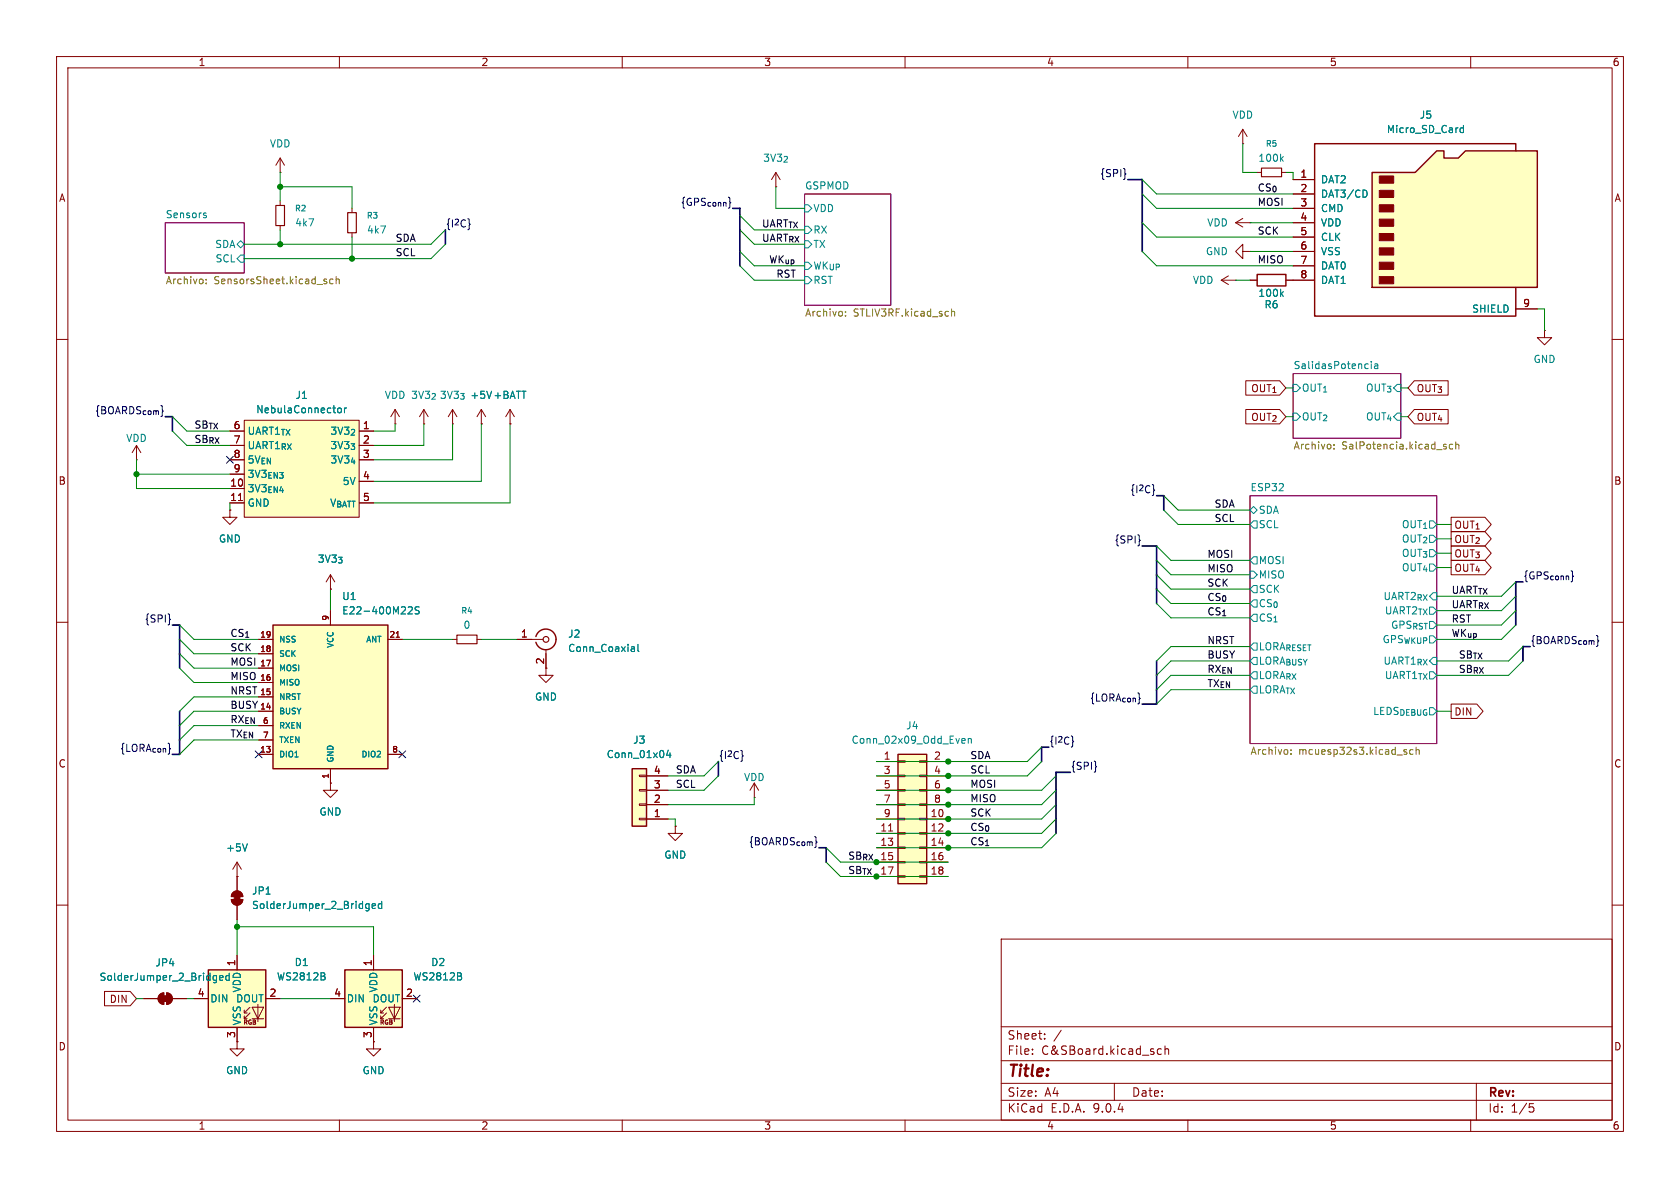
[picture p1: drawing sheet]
<svg xmlns="http://www.w3.org/2000/svg" width="297mm" height="210mm" viewBox="0 0 297 210" stroke-linecap="round" stroke-linejoin="round" font-family="sans-serif">
<g fill="none" stroke="#840000" stroke-width=".18">
<path d="M10 10h277v190h-277zM12 12h273v186h-273zM60 10v2M110 10v2M160 10v2M210 10v2M260 10v2M137.2 33h.1M137.2 30.5l-.8 1.3M137.2 30.5l.7 1.3M137.2 30.5v2.5M218.4 39.4l1.3 .7"/>
<path d="M218.4 39.4h2.6M219.7 25.4h.1M219.7 38.6l-1.3 .8M219.7 22.9l-.8 1.2M219.7 22.9l.8 1.2M219.7 22.9v2.5M221 39.4h.1M215.9 49.5l1.3 .8M215.9 49.5h2.5M217.2 48.8l-1.3 .7M218.4 49.5h.1M219.7 44.5v-1.3l-1.3 1.3 1.3 1.2v-1.2h1.3"/>
<path d="M221 44.5h.1M273 58.4v1.3h1.3l-1.3 1.3-1.2-1.3h1.2M273 58.4h.1M10 60h2M69.8 74.9h.1M69.8 72.4l-.7 1.3M69.8 72.4l.8 1.3M69.8 72.4v2.5M74.9 74.9h.1M74.9 72.4l-.7 1.3M74.9 72.4l.8 1.3M74.9 72.4v2.5"/>
<path d="M80 74.9h.1M80 72.4l-.8 1.3M80 72.4l.8 1.3M80 72.4v2.5M85.1 74.9h.1M85.1 72.4l-.8 1.3M85.1 72.4l.8 1.3M85.1 72.4v2.5M90.2 74.9h.1M90.2 72.4l-.8 1.3M90.2 72.4l.7 1.3M90.2 72.4v2.5"/>
<path d="M285 60h2M10 110h2M285 110h2M40.9 159h2a1.02 1.02 0 0 1-1 1 1.02 1.02 0 0 1-1-1zM41.2 157.8a1.02 1.02 0 0 1 1.1-.2 1.02 1.02 0 0 1 .6 .9h-2zM41.9 154.9v2.6M10 160h2M41.9 160v2.6M177 166h108v32h-108zM285 160h2M60 198v2M110 198v2"/>
<path d="M160 198v2M177 194.5h108M177 191.5h108M177 187.5h108M177 181.5h108M182.5 186.3v.1M182.5 185.5v.1M184.7 183.6v.1M184.7 182.8v.1M187.6 182.1l-1.3 2M197 191.5v3M205.3 185.5l-.4-.1-.3 .3v.4l.1 .2h.6"/>
<path d="M206 185.5l.2-.1 .3 .1 .1 .9M206 184.9v1.5M210 198v2M260 198v2M261 191.5v6.5M270.4 195.1h.7M270.5 195.7h.4l.3 .3-.2 .5-.5 .1"/>
</g>
<path d="M29.2 39.4h14v8.9h-14zM142.2 34.3h15.3v19.7h-15.3zM228.6 66h19v11.5h-19zM221 87.6h33v43.8h-33z" fill="none" stroke="#840084" stroke-width=".18"/>
<g fill="none" stroke="#008484" stroke-width=".18">
<path d="M36.1 38.1h.3l.1 .2-.2 .2h-.2M36.1 37.6l.3 .1M142.2 36.2h.7l.6 .6-.6 .7h-.7zM41.9 45.7l.6-.6h.7v1.3h-.7zM42.5 42.5l.7 .7-.7 .6-.6-.6zM142.2 46.4h.7l.6 .6-.6 .6h-.7zM142.2 48.9h.7l.6 .6-.6 .7h-.7zM142.2 40h.7l.6 .6-.6 .7h-.7zM142.2 42.5h.7l.6 .7-.6 .6h-.7zM228.6 67.9h.6l.7 .7-.7 .6h-.6zM228.6 73h.6l.7 .7-.7 .6h-.6zM241.8 64.3l.1 .1"/>
<path d="M241.9 65.1l-.1 .1M242.4 63.9v.1M242.4 64.3v.9M243 64.4h.5l.1 .8M243.6 64.6l-.4 .1-.2 .2 .2 .3 .4-.1M221 90.2l.6-.7 .6 .7-.6 .6zM221.6 98.4h.6v1.3h-.6l-.6-.6zM221.6 92.1h.6v1.2h-.6l-.6-.6zM221 101h.6l.6 .6-.6 .6h-.6zM221.6 106h.6v1.3h-.6l-.6-.6zM221.6 108.6h.6v1.3h-.6l-.6-.7zM221.6 103.5h.6v1.3h-.6l-.6-.7z"/>
<path d="M221.6 116.2h.6v1.3h-.6l-.6-.7zM221.6 113.7h.6v1.2h-.6l-.6-.6zM221.6 118.7h.6v1.3h-.6l-.6-.6zM221.6 121.3h.6v1.3h-.6l-.6-.7zM64.9 159.8h.3M65.2 159.8v1l-.2 .2M67.5 159.8h-.4l-.2 .2 .1 .5h.5M67.5 159.3v1.3M65.2 160.5l-.3 .1M65.8 160.2l.6-.1-.1-.3h-.3l-.2 .1v.6h.5"/>
</g>
<g fill="none" stroke="#848400" stroke-width=".18">
<path d="M36.4 50v.2M36.4 49.4v.1M57.7 49.8v.3M58.9 49.4l-.4-.1-.2 .3 .1 .5h.5M59.4 49.4l.2-.1 .3 .1 .1 .8M59.4 48.9v1.3M149.5 55.8v.1M149.5 55.1v.1M168.2 54.6v1.3M168.2 55.2l.2-.2 .3 .1 .1 .8M235.8 79.3v.1M235.8 78.6v.1"/>
<path d="M255.4 79h.3v.2l-.1 .2h-.3M255.4 78.5l.3 .1M256.8 78.6l-.3-.1-.3 .3 .1 .5h.5M257.4 78.7l.1-.2 .3 .1 .1 .8M257.4 78.1v1.3M228.2 133.2v.2M228.2 132.6v.1M248.4 132.9l.3 .1v.2l-.2 .2h-.2M248.4 132.5l.3 .1M249.8 132.6l-.4-.1-.2 .2 .1 .6h.5M250.4 132.6l.1-.1 .3 .1 .1 .8M250.4 132.1v1.3"/>
</g>
<g fill="#840000" stroke="#840000" stroke-width=".18">
<path d="M41.4 158.2h1v1.1h-1z"/>
<path d="M40.9 159h2a1.02 1.02 0 0 1-1 1 1.02 1.02 0 0 1-1-1z"/>
<path d="M41.2 157.8a1.02 1.02 0 0 1 1.1-.2 1.02 1.02 0 0 1 .6 .9h-2z"/>
</g>
<path d="M36.8 171.5h10.2v10.1h-10.2z" fill="#ffffc2"/>
<path d="M34.3 176.5h2.5M41.9 168.9v2.6M43.2 179.1h.5M44.2 178.1l-1 1v-.5M44.2 179.1l-1 1v-.5M44.6 178.1h2l-1 2zM45.6 177.5v3.1M47 176.5h2.5M41.9 181.6v2.6M43.2 180.1h.5M44.6 180.1h2" fill="none" stroke="#840000" stroke-width=".18"/>
<path d="M36.8 171.5h10.2v10.1h-10.2z" fill="none" stroke="#840000" stroke-width=".25"/>
<path d="M57.4 172.6l.1 .2-.1 .4M57.4 172.1v.3" fill="none" stroke="#008484" stroke-width=".18"/>
<path d="M61 171.5h10.1v10.1h-10.1z" fill="#ffffc2"/>
<g fill="none" stroke="#840000" stroke-width=".18">
<path d="M58.4 176.5h2.6M66 168.9v2.6M67.3 179.1h.5M68.3 178.1l-1 1v-.5M68.3 179.1l-1 1v-.5M68.7 178.1h2l-1 2zM69.7 177.5v3.1M71.1 176.5h2.6M41.9 184.2v1.2h1.3l-1.3 1.3-1.3-1.3h1.3M41.9 184.2h.1M66 184.2v1.2h1.3l-1.3 1.3-1.2-1.3h1.2M66 184.2h.1"/>
<path d="M66 181.6v2.6M67.3 180.1h.5M68.7 180.1h2"/>
</g>
<path d="M61 171.5h10.1v10.1h-10.1z" fill="none" stroke="#840000" stroke-width=".25"/>
<path d="M81.5 172.6l.1 .2-.1 .4M81.5 172.1v.3" fill="none" stroke="#008484" stroke-width=".18"/>
<path d="M158.7 133.4h5.1v22.8h-5.1z" fill="#ffffc2"/>
<path d="M158.7 133.4h5.1v22.8h-5.1z" fill="none" stroke="#840000" stroke-width=".25"/>
<g fill="none" stroke="#840000" stroke-width=".18">
<path d="M154.9 134.6h3.8M154.9 137.2h3.8M154.9 139.7h3.8M158.7 134.5h1.3v.2h-1.3zM158.7 137h1.3v.3h-1.3zM158.7 139.6h1.3v.2h-1.3zM162.6 134.5h1.2v.2h-1.2zM162.6 137h1.2v.3h-1.2zM162.6 139.6h1.2v.2h-1.2zM163.8 134.6h3.8M163.8 137.2h3.8M163.8 139.7h3.8"/>
<path d="M154.9 142.2h3.8M154.9 144.8h3.8M154.9 147.3h3.8M154.9 149.9h3.8M154.9 152.4h3.8M154.9 154.9h3.8M157.1 146.9h.7M158.7 142.1h1.3v.3h-1.3zM158.7 144.7h1.3v.2h-1.3zM158.7 147.2h1.3v.2h-1.3zM158.7 149.7h1.3v.3h-1.3zM158.7 152.3h1.3v.2h-1.3z"/>
<path d="M158.7 154.8h1.3v.3h-1.3zM162.6 142.1h1.2v.3h-1.2zM162.6 144.7h1.2v.2h-1.2zM162.6 147.2h1.2v.2h-1.2zM162.6 149.7h1.2v.3h-1.2zM162.6 152.3h1.2v.2h-1.2zM162.6 154.8h1.2v.3h-1.2zM163.8 142.2h3.8M163.8 144.8h3.8M163.8 147.3h3.8M163.8 149.9h3.8M163.8 152.4h3.8"/>
<path d="M163.8 154.9h3.8"/>
</g>
<path d="M170.2 130.5l.4 .1v.2l-.6 .2M170.6 131.3l-.4 .1M171.2 130.7l.2-.2 .3 .1v.8M171.2 130.5v.9" fill="none" stroke="#008484" stroke-width=".18"/>
<path d="M111.8 135.9h2.5v10.2h-2.5z" fill="#ffffc2"/>
<path d="M94.7 112.5a1.81 1.81 0 0 1 2.8-.9 1.81 1.81 0 0 1 0 2.9 1.81 1.81 0 0 1-2.8-1M111.8 135.9h2.5v10.2h-2.5z" fill="none" stroke="#840000" stroke-width=".25"/>
<g fill="none" stroke="#840000" stroke-width=".18">
<path d="M80 113h.8M84.3 113h.8M91.4 113h4.6M96.5 114.8v4.6h1.3l-1.3 1.3-1.3-1.3h1.3M113 139.6h1.3v.2h-1.3zM113 137h1.3v.3h-1.3zM114.3 139.7h3.8M114.3 137.2h3.8M133.3 138.4l-.7 1.3M133.3 138.4l.8 1.3M133.3 138.4v2.6M113 144.7h1.3v.2h-1.3z"/>
<path d="M113 142.1h1.3v.3h-1.3zM114.3 144.8h3.8M114.3 142.2h3.8M119.4 146.1v1.2h1.2l-1.2 1.3-1.3-1.3h1.3M119.4 146.1h.1M133.3 141h.1"/>
</g>
<path d="M111.7 114.3l.4 .1 .1 .8M112.2 115.1l-.5 .1M112.2 114.6l-.5 .1M112.8 113.9v1.1l.2 .2M118.1 132.6l-.3 .9h.8M118.4 133.1v.8" fill="none" stroke="#008484" stroke-width=".18"/>
<g fill="none" stroke="#840000" stroke-width=".2">
<path d="M80.8 112.3h3.5v1.5h-3.5z"/>
<circle cx="96.5" cy="113" r=".51"/>
</g>
<path d="M48.3 110.5h20.3v25.4h-20.3z" fill="#ffffc2"/>
<path d="M222.2 48.5h5.1v2h-5.1zM48.3 110.5h20.3v25.4h-20.3z" fill="none" stroke="#840000" stroke-width=".25"/>
<g fill="none" stroke="#840000" stroke-width=".18">
<path d="M221 49.5h1.2M227.3 49.5h1.3M45.7 113h2.6M45.7 115.6h2.6M45.7 118.1h2.6M58.4 108v2.5M68.6 113h2.5M70 112.6h.6M45.7 120.7h2.6M45.7 123.2h2.6M45.7 125.7h2.6M45.7 130.8h2.6"/>
<path d="M45.7 133.4h2.6M58.4 135.9v2.5M68.6 133.4h2.5"/>
</g>
<path d="M226.5 51.9l.4 .5M226.9 51.5l-.5 .5M72.2 107.3h.5l.2 .3-.8 .9h.8M74.1 107.3h-.5l-.2 .1v.3l.6 .3 .1 .3-.2 .2h-.5" fill="none" stroke="#008484" stroke-width=".18"/>
<path d="M242.6 30.5h7.6l3.8-3.8h1.3v1.2h2.5l1.3-1.2h12.7v24.1h-29.2z" fill="#ffffc2"/>
<path d="M242.6 30.5h7.6l3.8-3.8h1.3v1.2h2.5l1.3-1.2h12.7v24.1h-29.2zM268 26.7v-1.3h-35.6v30.5h35.6v-5.1" fill="none" stroke="#840000" stroke-width=".25"/>
<g fill="#840000" stroke="#840000" stroke-width=".18">
<path d="M243.8 31.1h2.6v1.3h-2.6z"/>
<path d="M243.8 33.7h2.6v1.2h-2.6z"/>
<path d="M243.8 36.2h2.6v1.3h-2.6z"/>
<path d="M243.8 38.7h2.6v1.3h-2.6z"/>
<path d="M243.8 41.3h2.6v1.2h-2.6z"/>
<path d="M243.8 43.8h2.6v1.3h-2.6z"/>
<path d="M243.8 46.4h2.6v1.2h-2.6z"/>
<path d="M243.8 48.9h2.6v1.3h-2.6z"/>
<path d="M28.7 176h1v1h-1z"/>
<path d="M29.5 175.5a1.02 1.02 0 0 1 1 1 1.02 1.02 0 0 1-1 1z"/>
<path d="M28.2 175.8l.8-.3v2a1.02 1.02 0 0 1-1-.6 1.02 1.02 0 0 1 .2-1.1z"/>
</g>
<g fill="none" stroke="#840000" stroke-width=".18">
<path d="M222.2 30.5h.8M226.6 30.5h.7M228.6 31.8h3.8M228.6 34.3h3.8M228.6 36.8h3.8M228.6 39.4h3.8M228.6 41.9h3.8M228.6 44.5h3.8M228.6 47h3.8M228.6 49.5h3.8M268 54.6h3.8M24.1 78.7l-.7 1.3"/>
<path d="M24.1 78.7l.8 1.3M24.1 78.7v2.6M24.1 81.3h.1M40.6 90.2v1.2h1.3l-1.3 1.3-1.2-1.3h1.2M40.6 90.2h.1M58.4 104.1h.1M58.4 101.6l-.7 1.3M58.4 101.6l.8 1.3M58.4 101.6v2.5M58.4 138.4v1.3h1.3l-1.3 1.3-1.3-1.3h1.3M58.4 138.4h.1M41.9 154.9h.1"/>
<path d="M41.9 152.4l-.8 1.3M41.9 152.4l.8 1.3M41.9 152.4v2.5M25.4 176.5h2.5M28.2 175.8l.8-.3v2a1.02 1.02 0 0 1-1-.6 1.02 1.02 0 0 1 .2-1.1zM29.5 175.5a1.02 1.02 0 0 1 1 1 1.02 1.02 0 0 1-1 1zM30.5 176.5h2.5"/>
</g>
<g fill="none" stroke="#008484" stroke-width=".18">
<path d="M226.5 28l.4 .5M226.9 27.7l-.5 .5M241.4 33.7l.3 .4-.3 .7M258.1 23.2l.3 .2h.3M258.7 22.2v1.2M258.7 22.7l-.3-.1-.3 .2M43.7 149.2l-.4 1.2M37.9 172.5h.4M38.3 172.5v1l-.3 .2M38.3 173.2l-.4 .1M38.8 172.9l.6-.1v-.3h-.4l-.2 .1 .1 .6h.5M40.5 172.5h-.3l-.3 .2 .1 .5h.5"/>
<path d="M40.5 172v1.3"/>
</g>
<path d="M223 29.7h3.6v1.5h-3.6z" fill="none" stroke="#840000" stroke-width=".2"/>
<path d="M43.2 74.3h20.3v17.1h-20.3z" fill="#ffffc2"/>
<g fill="none" stroke="#840000" stroke-width=".18">
<path d="M49.5 30.5h.1M49.5 27.9l-.7 1.3M49.5 27.9l.8 1.3M49.5 27.9v2.6M49.5 35.6v.7M49.5 39.9v.7M62.2 36.8v.8M228.6 31.8h3.8M228.6 34.3h3.8M228.6 36.8h3.8M228.6 39.4h3.8M62.2 41.1v.8"/>
<path d="M221 49.5h1.2M227.3 49.5h5.1M228.6 41.9h3.8M228.6 44.5h3.8M228.6 47h3.8M268 54.6h3.8M40.6 76.2h2.6M40.6 78.7h2.6M43.2 74.3h20.3v17.1h-20.3zM63.5 76.2h2.5M63.5 78.7h2.5M85.1 74.9h.1"/>
<path d="M90.2 74.9h.1M220.2 67.3h6l1.1 1.3-1.1 1.3h-6zM220.2 72.4h6l1.1 1.3-1.1 1.2h-6zM250 67.3h6v2.6h-6l-1.1-1.3zM250 72.4h6v2.5h-6l-1.1-1.2zM40.6 90.2h.1M40.6 81.3h2.6M40.6 83.8h2.6M40.6 86.4h2.6M40.6 88.9h2.6M42.2 88.5h.7M63.5 81.3h2.5"/>
<path d="M63.5 85.1h2.5M256.5 91.4h6l1.1 1.3-1.1 1.3h-6zM256.5 96.5h6l1.1 1.3-1.1 1.3h-6zM256.5 99.1h6l1.1 1.2-1.1 1.3h-6zM256.5 94h6l1.1 1.3-1.1 1.2h-6zM45.7 113h2.6M45.7 115.6h2.6M45.7 118.1h2.6M58.4 104.1h.1M58.4 108v2.5M68.6 113h2.5M70 112.6h.6"/>
<path d="M91.4 113h2.6M96.5 115.6v2.5M45.7 120.7h2.6M45.7 123.2h2.6M45.7 125.7h2.6M45.7 130.8h2.6M45.7 133.4h2.6M58.4 138.4h.1M58.4 135.9v2.5M68.6 133.4h2.5M114.3 139.7h3.8M114.3 137.2h3.8"/>
<path d="M256.5 124.5h4.6l1.1 1.2-1.1 1.3h-4.6zM41.9 154.9h.1M41.9 154.9v2.6M114.3 144.8h3.8M114.3 142.2h3.8M119.4 146.1h.1M18.5 175.3h4.5l1.1 1.2-1.1 1.3h-4.5zM25.4 176.5h2.5M30.5 176.5h2.5M34.3 176.5h2.5M41.9 160v2.6M41.9 168.9v2.6"/>
<path d="M47 176.5h2.5M58.4 176.5h2.6M66 168.9v2.6M71.1 176.5h2.6M41.9 184.2h.1M41.9 181.6v2.6M66 184.2h.1M66 181.6v2.6"/>
</g>
<g fill="none" stroke="#008484" stroke-width=".18">
<path d="M241.4 33.7l.3 .4-.3 .7M258.1 23.2l.3 .2h.3M258.7 22.2v1.2M258.7 22.7l-.3-.1-.3 .2M226.5 51.9l.4 .5M226.9 51.5l-.5 .5M59.8 72.2l.3-.1 .3 .3v.3l-.3 .3-.3-.1-.1-.2zM60.9 72.1v.9M61.3 72.1l-.4 .3M72.2 107.3h.5l.2 .3-.8 .9h.8M74.1 107.3h-.5l-.2 .1v.3l.6 .3 .1 .3-.2 .2h-.5M111.7 114.3l.4 .1 .1 .8"/>
<path d="M112.2 115.1l-.5 .1M112.2 114.6l-.5 .1M112.8 113.9v1.1l.2 .2M118.1 132.6l-.3 .9h.8M118.4 133.1v.8M43.7 149.2l-.4 1.2M64.9 159.8h.3M65.2 159.8v1l-.2 .2M67.5 159.8h-.4l-.2 .2 .1 .5h.5M67.5 159.3v1.3M37.9 172.5h.4M38.3 172.5v1l-.3 .2"/>
<path d="M38.3 173.2l-.4 .1M38.8 172.9l.6-.1v-.3h-.4l-.2 .1 .1 .6h.5M40.5 172.5h-.3l-.3 .2 .1 .5h.5M40.5 172v1.3M57.4 172.6l.1 .2-.1 .4M57.4 172.1v.3M65.2 160.5l-.3 .1M65.8 160.2l.6-.1-.1-.3h-.3l-.2 .1v.6h.5M81.5 172.6l.1 .2-.1 .4M81.5 172.1v.3"/>
</g>
<path d="M48.8 36.3h1.5v3.6h-1.5zM61.5 37.6h1.5v3.5h-1.5z" fill="none" stroke="#840000" stroke-width=".2"/>
<path d="M198.9 30.7l.1 .1h-.1M40 80.7l1.2 1.2M41.2 80.7l-1.2 1.2M201.5 95.5h.1l-.1 .1M30 109.4l.1 .1-.1 .1M45.1 132.7l1.2 1.3M46.3 132.7l-1.2 1.3M70.5 132.7l1.2 1.3M71.7 132.7l-1.2 1.3M193.7 135.5h.2l-.2 .1M73.1 175.9l1.2 1.2M74.3 175.9l-1.2 1.2" fill="none" stroke="#000084" stroke-width=".18"/>
<g fill="none" stroke="#000084" stroke-width=".3">
<path d="M130.8 36.8v10.2M199.4 31.8h2.5v12.7M78.7 40.6v2.6M30.5 73.7v2.5M201.9 96.5h2.6v10.2M205.7 87.6v2.6M30.5 110.5h1.2v7.6M204.5 116.8v7.7h-2.6M269.2 102.9h-1.2v7.6M270.5 114.3h-1.3v2.5M31.7 125.7v7.7M127 134.6v2.6"/>
<path d="M185.4 132.1h-1.3v2.5M189.2 136.5h-2.5v10.8M146 149.9v2.5"/>
</g>
<g fill="none" stroke="#008400" stroke-width=".18">
<path d="M49.5 33h12.7v3.8M49.5 30.5v5.1M130.8 38.1l2.5 2.5h8.9M137.2 33v3.8h5M201.9 34.3l2.6 2.5h24.1M201.9 31.8l2.6 2.5h24.1M201.9 39.4l2.6 2.5h24.1M219.7 25.4v5.1h2.5M221 39.4h7.6M227.3 30.5h1.3v1.3M49.5 40.6v2.6M62.2 41.9v3.8"/>
<path d="M78.7 43.2l-2.5 2.5h-33M78.7 40.6l-2.5 2.6h-33M130.8 40.6l2.5 2.6h8.9M130.8 47l2.5 2.5h8.9M130.8 44.5l2.5 2.5h8.9M201.9 44.5l2.6 2.5h24.1M218.4 49.5h2.6M221 44.5h7.6M271.8 54.6h1.2v3.8M30.5 76.2l2.5 2.5h7.6M30.5 73.7l2.5 2.5h7.6M69.8 74.9v1.3h-3.8"/>
<path d="M74.9 74.9v3.8h-8.9M80 74.9v6.4h-14M85.1 74.9v10.2h-19.1M90.2 74.9v14h-24.2M227.3 73.7h1.3M227.3 68.6h1.3M247.6 73.7h1.3M247.6 68.6h1.3M24.1 81.3v5.1h16.5M24.1 83.8h16.5M40.6 88.9v1.3M204.5 96.5l2.5 2.6h14"/>
<path d="M204.5 99.1l2.5 2.5h14M205.7 90.2l2.6 2.5h12.7M205.7 87.6l2.6 2.6h12.7M254 97.8h2.5M254 95.3h2.5M254 92.7h2.5M31.7 113l2.6 2.6h11.4M31.7 110.5l2.6 2.5h11.4M31.7 115.6l2.6 2.5h11.4M31.7 118.1l2.6 2.6h11.4M58.4 104.1v3.9M71.1 113h8.9"/>
<path d="M85.1 113h6.3M204.5 104.1l2.5 2.6h14M204.5 106.7l2.5 2.5h14M204.5 101.6l2.5 2.5h14M221 116.8h-14l-2.5 2.6M221 119.4h-14l-2.5 2.5M221 114.3h-14l-2.5 2.5M254 100.3h2.5M268 110.5l-2.6 2.5h-11.4M268 102.9l-2.6 2.5h-11.4M268 105.4l-2.6 2.6h-11.4M268 108l-2.6 2.5h-11.4"/>
<path d="M269.2 114.3l-2.5 2.5h-12.7M269.2 116.8l-2.5 2.6h-12.7M45.7 123.2h-11.4l-2.6 2.5M45.7 128.3h-11.4l-2.6 2.5M45.7 125.7h-11.4l-2.6 2.6M45.7 130.8h-11.4l-2.6 2.6M127 134.6l-2.5 2.6h-6.4M127 137.2l-2.5 2.5h-6.4M184.1 134.6l-2.5 2.6h-26.7M184.1 132.1l-2.5 2.5h-26.7M186.7 139.7l-2.6 2.5h-29.2M186.7 137.2l-2.6 2.5h-29.2"/>
<path d="M221 121.9h-14l-2.5 2.6M254 125.7h2.5M118.1 144.8h1.3v1.3M133.3 141v1.2h-15.2M146 152.4l2.6 2.5h19M146 149.9l2.6 2.5h19M186.7 144.8l-2.6 2.5h-29.2M186.7 142.2l-2.6 2.6h-29.2M186.7 147.3l-2.6 2.6h-29.2M24.1 176.5h1.3M33 176.5h1.3M41.9 163.8h24.1v5.1"/>
<path d="M41.9 162.6v6.3M49.5 176.5h8.9"/>
</g>
<g fill="#008400" stroke="#008400" stroke-width=".18">
<circle cx="167.6" cy="149.9" r=".46"/>
<circle cx="167.6" cy="147.3" r=".46"/>
<circle cx="167.6" cy="142.2" r=".46"/>
<circle cx="167.6" cy="144.8" r=".46"/>
<circle cx="167.6" cy="139.7" r=".46"/>
<circle cx="167.6" cy="137.2" r=".46"/>
<circle cx="167.6" cy="134.6" r=".46"/>
<circle cx="62.2" cy="45.7" r=".46"/>
<circle cx="49.5" cy="43.2" r=".46"/>
<circle cx="49.5" cy="33" r=".46"/>
<circle cx="24.1" cy="83.8" r=".46"/>
<circle cx="41.9" cy="163.8" r=".46"/>
</g>
<text font-size="2.8" fill="#840000" x="178" y="190.9">Title:</text>
<g font-size="2.1" fill="#840000">
<text x="178" y="184">Sheet:</text>
<text x="178" y="186.7">File:</text>
<text x="184.1" y="186.7">C&amp;SBoard.kicad_sch</text>
<text x="178" y="196.9">KiCad</text>
<text x="178" y="194.1">Size:</text>
<text x="184.7" y="194.1">A4</text>
<text x="185.7" y="196.9">E.D.A.</text>
<text x="193.3" y="196.9">9.0.4</text>
<text x="200" y="194.1">Date:</text>
<text x="263" y="194.3">Rev:</text>
<text x="263" y="196.9">Id:</text>
<text x="267.1" y="196.9">1/5</text>
</g>
<g font-size="1.8" fill="#840000">
<text x="35" y="11.9">1</text>
<text x="85" y="11.9">2</text>
<text x="135" y="11.9">3</text>
<text x="185" y="11.9">4</text>
<text x="235" y="11.9">5</text>
<text x="285" y="11.9">6</text>
<text x="10.3" y="35.9">A</text>
<text x="229.8" y="31.5">1</text>
<text x="229.8" y="34">2</text>
<text x="285.3" y="35.9">A</text>
<text x="229.8" y="36.6">3</text>
<text x="229.8" y="39.1">4</text>
<text x="229.8" y="41.7">5</text>
<text x="229.8" y="44.2">6</text>
<text x="229.8" y="46.7">7</text>
<text x="229.8" y="49.3">8</text>
<text x="269.2" y="54.4">9</text>
<text x="221" y="69.5">OUT_{1}</text>
<text x="250.3" y="69.5">OUT_{3}</text>
<text x="41.2" y="75.9">6</text>
<text x="64.1" y="75.9">1</text>
<text x="221" y="74.6">OUT_{2}</text>
<text x="250.3" y="74.6">OUT_{4}</text>
<text x="41.2" y="81">8</text>
<text x="41.2" y="83.6">9</text>
<text x="41.2" y="78.5">7</text>
<text x="64.1" y="78.5">2</text>
<text x="64.1" y="81">3</text>
<text x="10.3" y="85.9">B</text>
<text x="40.6" y="86.1">10</text>
<text x="40.6" y="88.6">11</text>
<text x="64.1" y="84.8">4</text>
<text x="64.1" y="88.6">5</text>
<text x="285.3" y="85.9">B</text>
<text x="257" y="93.7">OUT_{1}</text>
<text x="257" y="98.8">OUT_{3}</text>
<text x="257" y="101.3">OUT_{4}</text>
<text x="257" y="96.2">OUT_{2}</text>
<text x="92" y="112.8">1</text>
<text x="96.3" y="117.5" transform="rotate(-90 96.3 117.5)">2</text>
<text x="40.6" y="127.9">RX_{EN}</text>
<text x="257" y="126.7">DIN</text>
<text x="10.3" y="135.9">C</text>
<text x="115.5" y="136.9">4</text>
<text x="156.1" y="134.4">1</text>
<text x="156.1" y="136.9">3</text>
<text x="165" y="134.4">2</text>
<text x="165" y="136.9">4</text>
<text x="285.3" y="135.9">C</text>
<text x="115.5" y="142">2</text>
<text x="115.5" y="139.4">3</text>
<text x="156.1" y="139.4">5</text>
<text x="156.1" y="142">7</text>
<text x="165" y="139.4">6</text>
<text x="165" y="142">8</text>
<text x="115.5" y="144.5">1</text>
<text x="155.5" y="147.1">11</text>
<text x="155.5" y="149.6">13</text>
<text x="156.1" y="144.5">9</text>
<text x="164.4" y="144.5">10</text>
<text x="164.4" y="147.1">12</text>
<text x="164.4" y="149.6">14</text>
<text x="155.5" y="152.1">15</text>
<text x="155.5" y="154.7">17</text>
<text x="164.4" y="152.1">16</text>
<text x="164.4" y="154.7">18</text>
<text x="41.7" y="170.9" transform="rotate(-90 41.7 170.9)">1</text>
<text x="65.8" y="170.9" transform="rotate(-90 65.8 170.9)">1</text>
<text x="19.3" y="177.5">DIN</text>
<text x="34.9" y="176.3">4</text>
<text x="47.6" y="176.3">2</text>
<text x="59" y="176.3">4</text>
<text x="71.7" y="176.3">2</text>
<text x="10.3" y="185.9">D</text>
<text x="41.7" y="183.6" transform="rotate(-90 41.7 183.6)">3</text>
<text x="65.8" y="183.6" transform="rotate(-90 65.8 183.6)">3</text>
<text x="285.3" y="185.9">D</text>
<text x="35" y="199.9">1</text>
<text x="85" y="199.9">2</text>
<text x="135" y="199.9">3</text>
<text x="185" y="199.9">4</text>
<text x="235" y="199.9">5</text>
<text x="285" y="199.9">6</text>
</g>
<g font-size="1.8" fill="#008484">
<text x="217.8" y="21.2">VDD</text>
<text x="245.1" y="23.7">Micro_SD_Card</text>
<text x="250.9" y="21.2">J5</text>
<text x="47.6" y="26.3">VDD</text>
<text x="134.8" y="28.8">3V3_{2}</text>
<text x="222.4" y="28.8">100k</text>
<text x="142.2" y="33.6">GSPMOD</text>
<text x="233.4" y="32.6">DAT2</text>
<text x="233.4" y="35.2">DAT3/CD</text>
<text x="29.2" y="38.7">Sensors</text>
<text x="52.1" y="40.2">4k7</text>
<text x="64.8" y="41.5">4k7</text>
<text x="143.7" y="41.5">RX</text>
<text x="143.7" y="37.7">VDD</text>
<text x="213.3" y="40.2">VDD</text>
<text x="233.4" y="37.7">CMD</text>
<text x="233.4" y="40.2">VDD</text>
<text x="37.9" y="44">SDA</text>
<text x="38" y="46.6">SCL</text>
<text x="143.7" y="47.9">WK_{UP}</text>
<text x="143.7" y="44">TX</text>
<text x="213.1" y="45.3">GND</text>
<text x="233.4" y="42.8">CLK</text>
<text x="233.4" y="45.3">VSS</text>
<text x="233.4" y="47.9">DAT0</text>
<text x="143.7" y="50.4">RST</text>
<text x="210.8" y="50.4">VDD</text>
<text x="222.4" y="52.7">100k</text>
<text x="233.4" y="50.4">DAT1</text>
<text x="223.4" y="54.7">R6</text>
<text x="260.2" y="55.5">SHIELD</text>
<text x="228.6" y="65.3">SalidasPotencia</text>
<text x="271" y="64.4">GND</text>
<text x="52.1" y="70.7">J1</text>
<text x="67.9" y="70.7">VDD 3V3_{2}</text>
<text x="77.6" y="70.7">3V3_{3}</text>
<text x="83.1" y="70.7">+5V +BATT</text>
<text x="230.1" y="69.4">OUT_{1}</text>
<text x="241.3" y="69.4">OUT_{3}</text>
<text x="43.7" y="77.1">UART1_{TX}</text>
<text x="45.2" y="73.3">NebulaConnector</text>
<text x="58.3" y="77.1">3V3_{2}</text>
<text x="230.1" y="74.5">OUT_{2}</text>
<text x="241.3" y="74.5">OUT_{4}</text>
<text x="22.2" y="78.3">VDD</text>
<text x="43.7" y="79.6">UART1_{RX}</text>
<text x="43.7" y="82.1">5V_{EN}</text>
<text x="58.3" y="79.6">3V3_{3}</text>
<text x="58.3" y="82.1">3V3_{4}</text>
<text x="43.7" y="84.7">3V3_{EN3}</text>
<text x="43.7" y="87.2">3V3_{EN4}</text>
<text x="43.7" y="89.8">GND</text>
<text x="58.2" y="89.8">V_{BATT}</text>
<text x="60.5" y="86">5V</text>
<text x="221" y="86.9">ESP32</text>
<text x="222.4" y="93.6">SCL</text>
<text x="222.4" y="91">SDA</text>
<text x="247.7" y="93.6">OUT_{1}</text>
<text x="38.6" y="96.1">GND</text>
<text x="56.1" y="99.7">3V3_{3}</text>
<text x="222.4" y="99.9">MOSI</text>
<text x="247.7" y="96.1">OUT_{2}</text>
<text x="247.7" y="98.7">OUT_{3}</text>
<text x="247.7" y="101.2">OUT_{4}</text>
<text x="60.4" y="106.3">U1</text>
<text x="222.4" y="107.5">CS_{0}</text>
<text x="222.4" y="102.5">MISO</text>
<text x="222.4" y="105">SCK</text>
<text x="244.4" y="106.3">UART2_{RX}</text>
<text x="60.4" y="108.8">E22-400M22S</text>
<text x="81.8" y="111.4">0</text>
<text x="100.3" y="112.9">J2</text>
<text x="222.4" y="110.1">CS_{1}</text>
<text x="244.3" y="113.9">GPS_{WKUP}</text>
<text x="244.7" y="108.8">UART2_{TX}</text>
<text x="245.8" y="111.4">GPS_{RST}</text>
<text x="100.3" y="115.5">Conn_Coaxial</text>
<text x="222.4" y="117.7">LORA_{BUSY}</text>
<text x="222.4" y="115.2">LORA_{RESET}</text>
<text x="244.4" y="117.7">UART1_{RX}</text>
<text x="94.5" y="124.1">GND</text>
<text x="222.4" y="120.2">LORA_{RX}</text>
<text x="222.4" y="122.8">LORA_{TX}</text>
<text x="244.7" y="120.2">UART1_{TX}</text>
<text x="111.8" y="131.7">J3</text>
<text x="150.5" y="131.7">Conn_02x09_Odd_Even</text>
<text x="160.1" y="129.1">J4</text>
<text x="242.6" y="126.6">LEDS_{DEBUG}</text>
<text x="107.2" y="134.2">Conn_01x04</text>
<text x="131.4" y="138.3">VDD</text>
<text x="56.4" y="144.4">GND</text>
<text x="39.9" y="150.7">+5V</text>
<text x="117.3" y="152">GND</text>
<text x="44.5" y="158.3">JP1</text>
<text x="44.5" y="160.9">SolderJumper_2_Bridged</text>
<text x="17.5" y="173.6">SolderJumper_2_Bridged</text>
<text x="27.4" y="171">JP4</text>
<text x="48.9" y="173.5">WS2812B</text>
<text x="52" y="171">D1</text>
<text x="73" y="173.5">WS2812B</text>
<text x="76.1" y="171">D2</text>
<text x="37.1" y="177.4">DIN</text>
<text x="41.6" y="177.4">DOUT</text>
<text x="42.8" y="175.5" transform="rotate(-90 42.8 175.5)">VDD</text>
<text x="61.2" y="177.4">DIN</text>
<text x="65.8" y="177.4">DOUT</text>
<text x="66.9" y="175.5" transform="rotate(-90 66.9 175.5)">VDD</text>
<text x="42.8" y="181.4" transform="rotate(-90 42.8 181.4)">VSS</text>
<text x="66.9" y="181.4" transform="rotate(-90 66.9 181.4)">VSS</text>
<text x="39.9" y="190.1">GND</text>
<text x="64" y="190.1">GND</text>
</g>
<g font-size="1.8" fill="#000084">
<text x="194.4" y="31.4">{SPI}</text>
<text x="78.7" y="40.3">{I^{2}C}</text>
<text x="120.3" y="36.5">{GPS_{conn}}</text>
<text x="16.7" y="73.3">{BOARDS_{com}}</text>
<text x="199.7" y="87.3">{I^{2}C}</text>
<text x="196.9" y="96.2">{SPI}</text>
<text x="269.2" y="102.5">{GPS_{conn}}</text>
<text x="25.5" y="110.1">{SPI}</text>
<text x="270.5" y="114">{BOARDS_{com}}</text>
<text x="192.6" y="124.1">{LORA_{con}}</text>
<text x="185.4" y="131.7">{I^{2}C}</text>
<text x="21.2" y="133">{LORA_{con}}</text>
<text x="127" y="134.3">{I^{2}C}</text>
<text x="189.2" y="136.2">{SPI}</text>
<text x="132.3" y="149.5">{BOARDS_{com}}</text>
</g>
<g font-size="1.8">
<text x="222.2" y="33.9">CS_{0}</text>
<text x="134.6" y="40.3">UART_{TX}</text>
<text x="222.2" y="36.5">MOSI</text>
<text x="222.2" y="41.6">SCK</text>
<text x="69.8" y="45.4">SCL</text>
<text x="69.8" y="42.8">SDA</text>
<text x="134.6" y="42.8">UART_{RX}</text>
<text x="135.9" y="46.6">WK_{up}</text>
<text x="222.2" y="46.6">MISO</text>
<text x="137.2" y="49.2">RST</text>
<text x="34.3" y="75.9">SB_{TX}6</text>
<text x="34.3" y="78.4">SB_{RX}7</text>
<text x="214.6" y="89.8">SDA</text>
<text x="214.6" y="92.4">SCL</text>
<text x="213.4" y="101.3">MISO</text>
<text x="213.4" y="98.7">MOSI</text>
<text x="213.4" y="106.3">CS_{0}</text>
<text x="213.4" y="103.8">SCK</text>
<text x="256.5" y="105.1">UART_{TX}</text>
<text x="256.5" y="107.6">UART_{RX}</text>
<text x="40.6" y="112.7">CS_{1}</text>
<text x="213.4" y="114">NRST</text>
<text x="213.4" y="108.9">CS_{1}</text>
<text x="256.5" y="110.1">RST</text>
<text x="256.5" y="112.7">WK_{up}</text>
<text x="40.6" y="115.2">SCK</text>
<text x="40.6" y="117.8">MOSI</text>
<text x="213.4" y="119">RX_{EN}</text>
<text x="213.4" y="116.5">BUSY</text>
<text x="257.8" y="116.5">SB_{TX}</text>
<text x="257.8" y="119">SB_{RX}</text>
<text x="40.6" y="122.8">NRST</text>
<text x="40.6" y="120.3">MISO</text>
<text x="40.6" y="125.4">BUSY</text>
<text x="213.4" y="121.6">TX_{EN}</text>
<text x="40.6" y="130.5">TX_{EN}</text>
<text x="119.4" y="136.8">SDA</text>
<text x="171.4" y="134.3">SDA</text>
<text x="171.4" y="136.8">SCL</text>
<text x="119.4" y="139.4">SCL</text>
<text x="171.4" y="141.9">MISO</text>
<text x="171.4" y="139.4">MOSI</text>
<text x="171.4" y="147">CS_{0}</text>
<text x="171.4" y="149.5">CS_{1}</text>
<text x="171.4" y="144.4">SCK</text>
</g>
<g font-size="1.8" fill="#848400">
<text x="29.2" y="50.6">Archivo:</text>
<text x="37.8" y="50.6">SensorsSheet.kicad_sch</text>
<text x="142.2" y="56.3">Archivo:</text>
<text x="150.8" y="56.3">STLIV3RF.kicad_sch</text>
<text x="228.6" y="79.8">Archivo:</text>
<text x="237.2" y="79.8">SalPotencia.kicad_sch</text>
<text x="221" y="133.8">Archivo:</text>
<text x="229.6" y="133.8">mcuesp32s3.kicad_sch</text>
</g>
<g font-size="1.8" fill="#008400">
<text x="149.9" y="152.1">SB_{RX}</text>
<text x="149.9" y="154.6">SB_{TX}</text>
</g>
<g font-size="1.4" fill="#008484">
<text x="223.7" y="26.1">R5</text>
<text x="52" y="37.6">R2</text>
<text x="64.7" y="38.8">R3</text>
<text x="49.3" y="113.8">NSS</text>
<text x="64.6" y="113.8">ANT</text>
<text x="81.4" y="108.7">R4</text>
<text x="49.3" y="116.3">SCK</text>
<text x="49.3" y="118.8">MOSI</text>
<text x="59.2" y="114.7" transform="rotate(-90 59.2 114.7)">VCC</text>
<text x="49.3" y="121.4">MISO</text>
<text x="49.3" y="123.9">NRST</text>
<text x="49.3" y="126.5">BUSY</text>
<text x="49.3" y="129">RXEN</text>
<text x="49.3" y="131.5">TXEN</text>
<text x="49.3" y="134.1">DIO1</text>
<text x="59.2" y="134.9" transform="rotate(-90 59.2 134.9)">GND</text>
<text x="63.8" y="134.1">DIO2</text>
</g>
<g font-size="1.4" fill="#840000">
<text x="45.9" y="112.8">19</text>
<text x="58.2" y="109.8" transform="rotate(-90 58.2 109.8)">9</text>
<text x="68.8" y="112.8">21</text>
<text x="45.9" y="115.3">18</text>
<text x="45.9" y="117.9">17</text>
<text x="45.9" y="120.4">16</text>
<text x="45.9" y="122.9">15</text>
<text x="45.9" y="125.5">14</text>
<text x="46.4" y="128">6</text>
<text x="46.4" y="130.6">7</text>
<text x="45.9" y="133.1">13</text>
<text x="58.2" y="137.8" transform="rotate(-90 58.2 137.8)">1</text>
<text x="69.2" y="133.1">8</text>
</g>
<g font-size="1.1" fill="#840000">
<text x="42.9" y="181.3">RGB</text>
<text x="67" y="181.3">RGB</text>
</g>
</svg>
